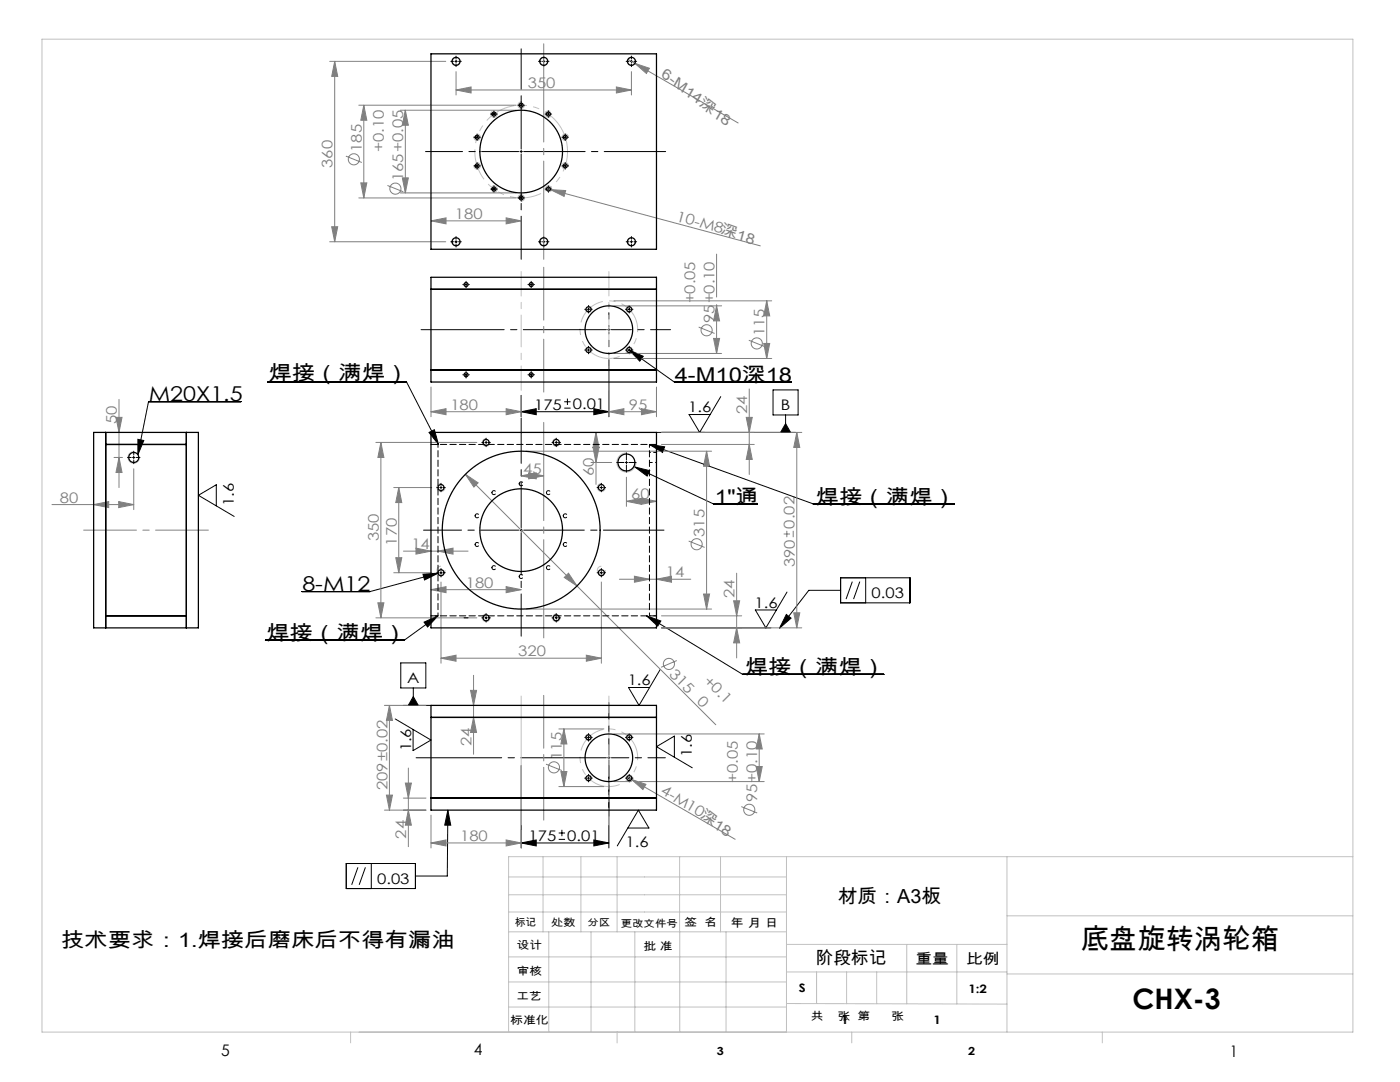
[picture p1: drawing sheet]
<svg xmlns="http://www.w3.org/2000/svg" width="279mm" height="216mm" viewBox="0 0 279 216" stroke-linecap="round" stroke-linejoin="round" font-family="sans-serif">
<g fill="none" stroke="#808080" stroke-width=".2">
<path d="M65.8 12.2h23.2M66.8 12.2l.6 3h-1.2zM66.8 12.2v36M91 18l3-.6v1.2zM91 14.3v4.7M91 18h35M123 17.4l3 .6-3 .6zM125.3 11.8l22 12.7M126 14.3v4.7M126.7 12.6l2.9 1-.6 1.1zM69 31.2l3.2 1.2M71.6 39.5h31.4"/>
<path d="M71.6 21h31.4M72 36.5h1.2l-.6 3zM72.6 21v18.5M72.6 21l.6 3h-1.2zM77.3 37l3.2 1.3M79.9 22h23.1M79.9 38.5h23.1M80.3 35.5h1.2l-.6 3zM80.9 22l.6 3h-1.2zM80.9 22v16.5M109.1 37.6l.7 .2M109.8 37.8l3.1 .2-.3 1.2z"/>
<path d="M109.8 37.8l41.9 11.3M65.8 48.2h23.2M66.2 45.2h1.2l-.6 3zM86 44.1l3-.6v1.2zM86 44.1h18M101 43.5l3 .6-3 .6zM143 50.7v8.6M23.8 79.7v17.6M86 77.2v6M104 78.9v4.3M121.5 71.8v11.4M122.5 61h21.5"/>
<path d="M122.5 70.5h21.5M122.5 71.5h31.5M122.5 60h31.5M131 77.2v6M139.4 65.3l3.2 1.2M142.4 67.5h1.2l-.6 3zM143 61l.6 3h-1.2zM143 60.8v9.7M149.4 67.9l3.2 1.3M149.5 77.6v17.1M152.4 68.5h1.2l-.6 3zM153 60l.6 3h-1.2z"/>
<path d="M153 60v11.5M22.8 91.3h1.6M23.2 83.3h1.2l-.6 3zM23.8 91.3l.6 3h-1.2zM26.7 93.5v8.2M75 88.3h20.2M76 88.3v35M76 88.3l.6 3h-1.2zM78.6 97.3h7.6M79.6 97.3l.6 3h-1.2zM79.6 97.3v17M86 82.2l3-.6v1.2z"/>
<path d="M86 82.2h18M92.9 94.6l2.5 1.7-.8 .9zM92.9 94.6l22.3 22.3M101 81.6l3 .6-3 .6zM104 94.9l3-.6v1.3zM104 95h4.5M105 90h37M105.5 94.3l3 .6-3 .7zM117.9 92.3h4.2M118.3 89.3h1.2l-.6 3zM118.9 86.3v10.4M118.9 86.3l.6 3h-1.2z"/>
<path d="M121.5 82.2l3-.6v1.2zM121.5 82.2h9.5M125 95.2v5.8M128 81.6l3 .6-3 .6zM128 99.4l3 .6-3 .6zM132 86.3h28M132 88.7h18.5M141 90v31.5M141 90l.6 3h-1.2zM148.9 83.3h1.2l-.6 3zM149.5 88.7l.6 3h-1.2zM159 86.3v39"/>
<path d="M159 86.3l.6 3h-1.2zM10.4 100.7h16.3M18.7 100.7l3-.6v1.2zM23.7 100.1l3 .6-3 .6zM78.6 114.3h7.6M79 111.3h1.2l-.6 3zM80.5 110h12.9M83 109.4l3 .6-3 .6zM86 117.7l3-.6v1.2zM86 117.7h18M87.4 110l3-.6v1.2zM88 116.1v16.2"/>
<path d="M101 117.1l3 .6-3 .6zM112.6 115.2l.9-.8 1.7 2.5zM115.2 116.9l27.7 27.7M120 116.1v16.2M123.6 115.6h14.3M125 100l3-.6v1.2zM125 100h6M126.6 115l3 .6-3 .6zM131 115.6l3-.6v1.2zM137.4 108l3.2 1.2M140.4 118.5h1.2l-.6 3zM146.4 119.9h1.2l-.6 3z"/>
<path d="M147 114.4v16.9M156.4 106.6h1.3M157 105.9v1.3M158.3 105.9v1.3M75 123.3h20.2M75.4 120.3h1.2l-.6 3zM88 131.3l3-.6v1.2zM88 131.3h32M93.9 137.8h1.2l-.6 3zM94.5 134.8v15.7M105 121.5h37M117 130.7l3 .6-3 .6z"/>
<path d="M132 125.3h28M132 122.9h16M135.1 131.8l-3.2 1.4M147 125.3l.6 3h-1.2zM158.4 122.3h1.2l-.6 3zM76.7 140.8h8.3M77.1 158.7h1.2l-.6 3zM77.7 140.8v20.9M77.7 140.8l.6 3h-1.2zM80.5 159.3h4.5M80.9 156.3h1.2l-.6 3zM81.5 153.3v15.6"/>
<path d="M94.5 143.2l.6 3h-1.2zM109 152.5l3.1 1.3M111.5 157h9M111.5 145.5h9M111.9 154h1.2l-.6 3zM112.5 145.5v11.5M112.5 145.5l.6 3h-1.2zM122.5 146.5h30M122.5 156h3.5M125.1 155l21.6 12.5M126 155.5l2.9 1-.6 1zM127.5 156h25"/>
<path d="M150.9 153h1.2l-.6 3zM151.5 146.5v9.5M151.5 146.5l.6 3h-1.2zM76.7 161.7h8.3M81.5 161.7l.6 3h-1.2zM86 168.2l3-.6v1.2zM86 162.7v6.5M86 168.2h18M101 167.6l3 .6-3 .6zM104 165.6v3.6M147.9 160.9l3.2 1.3"/>
<circle cx="70.6" cy="31.8" r="1.11"/>
<circle cx="78.9" cy="37.6" r="1.11"/>
<circle cx="141" cy="65.9" r="1.11"/>
<circle cx="151" cy="68.5" r="1.11"/>
<circle cx="139" cy="108.6" r="1.11"/>
<circle cx="133.5" cy="132.5" r="1.11"/>
<circle cx="110.6" cy="153.1" r="1.11"/>
<circle cx="149.5" cy="161.6" r="1.11"/>
</g>
<g fill="none" stroke="#000" stroke-width=".2">
<path d="M90.8 12.2h.5M91 12v.5M108.3 12.2h.5M108.5 12v.5M125.8 12.2h.5M126 12v.5M95 33.1h.5M95 27.4h.5M95.2 27.1v.5M95.2 32.9v.5M98.3 37.7h.5M98.3 22.8h.5"/>
<path d="M98.6 22.5v.5M98.6 37.5v.5M103.8 30.2h.5M103.8 39.5h.5M103.8 21h.5M104 20.7v.5M104 30v.5M104 39.2v.5M109.2 37.7h.5M109.2 22.8h.5M109.5 22.5v.5M109.5 37.5v.5"/>
<path d="M112.6 33.1h.5M112.6 27.4h.5M112.8 27.1v.5M112.8 32.9v.5M90.8 48.2h.5M91 48v.5M92.8 56.8h.5M93 56.5v.5M105.8 56.8h.5M106 56.5v.5M108.3 48.2h.5M108.5 48v.5"/>
<path d="M125.8 48.2h.5M126 48v.5M53.5 76.2h27.6l6.4 12.5M92.8 74.8h.5M93 74.5v.5M104 78.9v4.3M105.8 74.8h.5M106 74.5v.5M113.2 79.5v1.3M117.2 61.7h.5M117.2 69.8h.5M117.4 61.5v.5"/>
<path d="M117.4 69.6v.5M121.3 65.8h.5M121.5 65.5v.5M121.5 71.8v11.4M125.3 61.7h.5M125.3 69.8h.5M125.6 69.8l2.8 1.3-.7 1zM125.6 69.8l9 6.4h23.3M125.6 61.5v.5M125.6 69.6v.5M143.8 79.1l-4.2 7.2-2.1-3.6h4.2M154.3 77.8h5v5h-5z"/>
<path d="M26.4 91.3h.5M26.7 91v.5M27.5 87.7l1.2 .2-1.2 2.8zM48.1 80.1h-18.5l-2.1 10.6M85.6 86.3l1.1-.6 .8 3zM87.8 97.3h.5M88 97v.5M96.8 88.3h.5M97 88v.5M104 82.2l3-.6v1.2zM104 82.2h17.5M110.8 88.3h.5"/>
<path d="M111 88v.5M112.6 81.4h1.3M112.6 80.2h1.3M118.5 81.6l3 .6-3 .6zM119.8 97.3h.5M120 97v.5M124.8 92.3h.5M125 92v.5M126.7 93.2l3 .7-.5 1.1zM126.7 93.2l15.7 7.3h8.7M129.6 88.7l32.7 11.8h28.2M129.6 88.7l3 .5-.4 1.1z"/>
<path d="M131 86.3h27.8M156.8 82.8v3.5M156.8 84.5l1 1.8h-2zM43.2 100.9v-4.2l-3.6 2.1 7.1 4.2M84.4 114.6l3.1-.2-2.8 1.3zM87.5 114.4l-13.6 3.6h-13.6M87.8 114.3h.5M88 114v.5M103.8 105.8h.5M104 105.5v.5M119.8 114.3h.5M120 114v.5"/>
<path d="M157.1 118.1l-4.3 7.2-2.1-3.6h4.3M167.8 117.8h-6.4l-5.8 7.5M167.8 115.3h13.8v5h-13.8zM170.1 116.1l-1.2 3.4M171.6 116.1l-1.3 3.4M172.8 115.3v5M80 132.3h5v5h-5zM82.5 137.3v3.5M82.5 139l1 1.8h-2zM84.6 124.1l2.8-1.2-2.1 2.2zM87.4 122.9l-6.7 4.9h-27.7M96.8 123.3h.5"/>
<path d="M97 123v.5M110.8 123.3h.5M111 123v.5M129 122.9l2.9 1-.6 1zM129 122.9l19.2 11.7h28.2M131.7 133.6l-4.2 7.2-2.1-3.6h4.2M132 125.3h21.8M156.9 122.6l1 .7-2.3 2zM78.9 143.5l7.1 4.2-3.6 2.1v-4.2M80.5 140.8h5.5M104 152.8v16.4M117.2 147.1h.5"/>
<path d="M117.2 155.3h.5M117.4 146.9v.5M117.4 155v.5M121.3 151.2h.5M121.5 152.8v16.4M121.5 151v.5M125.3 147.1h.5M125.3 155.3h.5M125.6 146.9v.5M125.6 155v.5M134.6 151.1v-4.2l-3.6 2.1 7.2 4.2M69.1 172.3h13.8v5h-13.8z"/>
<path d="M71.4 173.1l-1.2 3.5M72.9 173.1l-1.2 3.5M74.1 172.3v5M89.4 161.7l-.1 13.1h-6.4M89.4 161.7l.6 3-1.2-.1zM104 168.2l3-.6v1.2zM104 168.2h17.5M111.5 167.5h1.3M111.5 166.2h1.3M112.1 165.6v1.3M118.5 167.6l3 .6-3 .6zM125.3 165.2h4.2l-2.1-3.5-4.2 7.1"/>
</g>
<g fill="none" stroke="#c0c0c0" stroke-width=".2">
<path d="M8.4 7.8h261.6v198.1h-261.6zM91 11.5a.74 .74 0 0 0-.7 .7 .74 .74 0 0 0 .7 .8 .74 .74 0 0 0 .8-.8M108.5 11.5a.74 .74 0 0 0-.7 .7 .74 .74 0 0 0 .7 .8 .74 .74 0 0 0 .8-.8M126 11.5a.74 .74 0 0 0-.7 .7 .74 .74 0 0 0 .7 .8 .74 .74 0 0 0 .8-.8M95 32.5a.65 .65 0 0 1 .8 .4 .65 .65 0 0 1-.4 .8 .65 .65 0 0 1-.8-.4M95.4 26.8a.65 .65 0 0 1 .4 .8 .65 .65 0 0 1-.8 .4 .65 .65 0 0 1-.4-.8M98.1 37.3a.65 .65 0 0 1 .9-.1 .65 .65 0 0 1 .1 .9 .65 .65 0 0 1-.9 .2M98.2 22.2a.65 .65 0 0 0-.1 .9 .65 .65 0 0 0 .9 .2 .65 .65 0 0 0 .1-.9M103.4 39.5a.65 .65 0 0 1 .6-.7 .65 .65 0 0 1 .7 .7 .65 .65 0 0 1-.7 .6M104 20.3a.65 .65 0 0 0-.6 .7 .65 .65 0 0 0 .6 .6 .65 .65 0 0 0 .7-.6M108.9 38.1a.65 .65 0 0 1 .2-.9 .65 .65 0 0 1 .9 .1 .65 .65 0 0 1-.2 1M109.8 22.2a.65 .65 0 0 0-.9 .2 .65 .65 0 0 0 .2 .9 .65 .65 0 0 0 .9-.2"/>
<path d="M113.4 27.2a.65 .65 0 0 0-.8-.4 .65 .65 0 0 0-.4 .8 .65 .65 0 0 0 .8 .4M113.4 33.3a.65 .65 0 0 0-.4-.8 .65 .65 0 0 0-.8 .4 .65 .65 0 0 0 .4 .8M91 47.5a.74 .74 0 0 0-.7 .7 .74 .74 0 0 0 .7 .8 .74 .74 0 0 0 .8-.8M108.5 47.5a.74 .74 0 0 0-.7 .7 .74 .74 0 0 0 .7 .8 .74 .74 0 0 0 .8-.8M126 47.5a.74 .74 0 0 0-.7 .7 .74 .74 0 0 0 .7 .8 .74 .74 0 0 0 .8-.8M116.8 69.8a.63 .63 0 0 1 .6-.6 .63 .63 0 0 1 .7 .6 .63 .63 0 0 1-.7 .7M117.4 61.1a.63 .63 0 0 1 .7 .6 .63 .63 0 0 1-.7 .6 .63 .63 0 0 1-.6-.6M125.6 61.1a.63 .63 0 0 0-.6 .6 .63 .63 0 0 0 .6 .6 .63 .63 0 0 0 .6-.6M126.2 69.8a.63 .63 0 0 0-.6-.6 .63 .63 0 0 0-.6 .6 .63 .63 0 0 0 .6 .7M26.6 90.1a1.15 1.15 0 0 0-1.1 1.2 1.15 1.15 0 0 0 1.2 1.1 1.15 1.15 0 0 0 1.1-1.1M88 96.5a.8 .8 0 0 0-.8 .8 .8 .8 0 0 0 .8 .8 .8 .8 0 0 0 .8-.8M97 87.5a.76 .76 0 0 0-.7 .8 .76 .76 0 0 0 .7 .7 .76 .76 0 0 0 .8-.7"/>
<path d="M111 87.5a.76 .76 0 0 0-.7 .8 .76 .76 0 0 0 .7 .7 .76 .76 0 0 0 .8-.7M120 96.5a.8 .8 0 0 0-.8 .8 .8 .8 0 0 0 .8 .8 .8 .8 0 0 0 .8-.8M125 90.4a1.9 1.9 0 0 0-1.9 1.9 1.9 1.9 0 0 0 1.9 1.9 1.9 1.9 0 0 0 1.9-1.9M88 113a.8 .8 0 0 0-.8 .8 .8 .8 0 0 0 .8 .8 .8 .8 0 0 0 .8-.8M120 113a.8 .8 0 0 0-.8 .8 .8 .8 0 0 0 .8 .8 .8 .8 0 0 0 .8-.8M97 122.5a.76 .76 0 0 0-.7 .8 .76 .76 0 0 0 .7 .7 .76 .76 0 0 0 .8-.7M104 138.9v25.7M111 122.5a.76 .76 0 0 0-.7 .8 .76 .76 0 0 0 .7 .7 .76 .76 0 0 0 .8-.7M117.6 154.6a.63 .63 0 0 1 .4 .8 .63 .63 0 0 1-.8 .5 .63 .63 0 0 1-.3-.9M117.7 146.6a.63 .63 0 0 0-.8 .3 .63 .63 0 0 0 .4 .8 .63 .63 0 0 0 .8-.4M125 155.1a.63 .63 0 0 1 .7-.4 .63 .63 0 0 1 .5 .8 .63 .63 0 0 1-.9 .4M126.2 147.4a.63 .63 0 0 0-.4-.9 .63 .63 0 0 0-.8 .5 .63 .63 0 0 0 .4 .8"/>
<path d="M101.5 178.5h55.5M101.5 175h55.5M108.4 170.9v15M115.9 170.9v15M123.2 170.9v15M135.6 170.9v15M143.8 170.9v15M157 170.9v35M201 170.9v35M270 170.9h-168.5v35M101.5 195.9h55.5M101.5 190.9h55.5"/>
<path d="M101.5 185.9h55.5M101.5 182h55.5M109.5 185.9v20M118 185.9v20M126.7 185.9v20M135.7 185.9v20M144.9 185.9v20M157 188.4h44M157 193.9h44M163 193.9v6.4M169 193.9v6.4M175 193.9v6.4"/>
<path d="M181 188.4v11.9M191 188.4v11.9M201 194.3h69M201 182.7h69M70 205.9v2.2M101.5 200.9h55.5M123.2 205.9v2.2M157 200.2l44 .2M170 205.9v2.2M220 205.9v2.2"/>
</g>
<path d="M112.9 27.5a9.2 9.2 0 0 0-15.5-3.8 9.2 9.2 0 0 0 4 15.4 9.2 9.2 0 0 0 11.7-10.7l-.2-.9" fill="none" stroke="#c0c0c0" stroke-width=".2" stroke-dasharray="6.3 1.3 1.3 1.3 1.3 1.3" stroke-dashoffset="-.5" stroke-linecap="butt"/>
<path d="M127 64.1a5.8 5.8 0 0 0-9.6-2.3 5.8 5.8 0 0 0 2.6 9.5 5.8 5.8 0 0 0 7.1-6.9l-.1-.3M127 149.5a5.8 5.8 0 0 0-9.6-2.3 5.8 5.8 0 0 0 2.6 9.5 5.8 5.8 0 0 0 7.1-6.9l-.1-.3" fill="none" stroke="#c0c0c0" stroke-width=".2" stroke-dasharray="6.3 1.3 1.3 1.3 1.3 1.3" stroke-dashoffset="4.2" stroke-linecap="butt"/>
<g fill="none" stroke="#000" stroke-width=".2" stroke-dasharray="30.5 1.3 1.3 1.3">
<path d="M90.5 12.2h-.5M91 11.7v-.5M91 12.7v.6M91.5 12.2h.6M108 12.2h-.5M108.5 11.7v-.5M108.5 12.7v.6M109 12.2h.6M125.5 12.2h-.5M126 11.7v-.5M126 12.7v.6M126.5 12.2h.6"/>
<path d="M94.7 33.1h-.1M94.7 27.4h-.1M95.2 32.6v-.1M95.2 33.6v.2M95.2 26.9v-.2M95.2 27.9v.1M95.7 33.1h.2M95.7 27.4h.2M98.1 37.7h-.2M98.1 22.8h-.2M98.6 37.2v-.1M98.6 38.2v.2"/>
<path d="M98.6 22.3v-.2M98.6 23.3v.1M99.1 37.7h.1M99.1 22.8h.1M103.5 39.5h-.1M103.5 21h-.1M104 39v-.2M104 40v.1M104 20.5v-.2M104 21.5v.1M104.5 39.5h.2M104.5 21h.2"/>
<path d="M109 22.8h-.2M109 37.7h-.2M109.5 22.3v-.2M109.5 23.3v.1M109.5 37.2v-.1M109.5 38.2v.2M110 22.8h.1M110 37.7h.1M112.3 27.4h-.1M112.3 33.1h-.1M112.8 26.9v-.2M112.8 27.9v.1"/>
<path d="M112.8 32.6v-.1M112.8 33.6v.2M113.3 27.4h.2M113.3 33.1h.2M90.5 48.2h-.5M91 47.7v-.5M91 48.7v.6M91.5 48.2h.6M92.5 56.8h-.1M93 56.3v-.2M93 57.3v.1M93.5 56.8h.2"/>
<path d="M105.5 56.8h-.1M106 56.3v-.2M106 57.3v.1M106.5 56.8h.2M108 48.2h-.5M108.5 47.7v-.5M108.5 48.7v.6M109 48.2h.6M125.5 48.2h-.5M126 47.7v-.5M126 48.7v.6M126.5 48.2h.6"/>
<path d="M92.5 74.8h-.1M93 74.3v-.2M93 75.3v.1M93.5 74.8h.2M105.5 74.8h-.1M106 74.3v-.2M106 75.3v.1M106.5 74.8h.2M116.9 69.8h-.2M116.9 61.7h-.2M117.4 69.3v-.2M117.4 70.3v.3"/>
<path d="M117.4 61.2v-.2M117.4 62.2v.3M117.9 69.8h.3M117.9 61.7h.3M125.1 61.7h-.3M125.1 69.8h-.3M125.6 61.2v-.2M125.6 62.2v.3M125.6 69.3v-.2M125.6 70.3v.3M126.1 61.7h.2M126.1 69.8h.2"/>
<path d="M26.2 91.3h-.8M26.7 90.8v-.8M26.7 91.8v.7M27.2 91.3h.7M87.5 97.3h-.3M88 96.8v-.4M88 97.8v.3M88.5 97.3h.4M96.5 88.3h-.3M97 87.8v-.4M97 88.8v.3M97.5 88.3h.4"/>
<path d="M110.5 88.3h-.3M111 87.8v-.4M111 88.8v.3M111.5 88.3h.4M119.5 97.3h-.3M120 96.8v-.4M120 97.8v.3M120.5 97.3h.4M124.5 92.3h-1.4M125 91.8v-1.5M125 92.8v1.4M125.5 92.3h1.5"/>
<path d="M87.5 114.3h-.3M88 113.8v-.4M88 114.8v.3M88.5 114.3h.4M119.5 114.3h-.3M120 113.8v-.4M120 114.8v.3M120.5 114.3h.4M96.5 123.3h-.3M97 122.8v-.4M97 123.8v.3M97.5 123.3h.4"/>
<path d="M110.5 123.3h-.3M111 122.8v-.4M111 123.8v.3M111.5 123.3h.4M116.9 155.3h-.2M116.9 147.1h-.2M117.4 154.8v-.3M117.4 155.8v.2M117.4 146.6v-.2M117.4 147.6v.3M117.9 155.3h.3M117.9 147.1h.3"/>
<path d="M125.1 147.1h-.3M125.1 155.3h-.3M125.6 146.6v-.2M125.6 147.6v.3M125.6 154.8v-.3M125.6 155.8v.2M126.1 147.1h.2M126.1 155.3h.2"/>
</g>
<path d="M121.5 150.7v-10.5" fill="none" stroke="#000" stroke-width=".2" stroke-dasharray="30.5 1.3 1.3 1.3" stroke-dashoffset="27.1"/>
<path d="M121 151.2h-38" fill="none" stroke="#000" stroke-width=".2" stroke-dasharray="30.5 1.3 1.3 1.3" stroke-dashoffset="13.4"/>
<path d="M121.5 151.7v11.1" fill="none" stroke="#000" stroke-width=".2" stroke-dasharray="30.5 1.3 1.3 1.3" stroke-dashoffset="26.8"/>
<path d="M122 151.2h10.8" fill="none" stroke="#000" stroke-width=".2" stroke-dasharray="30.5 1.3 1.3 1.3" stroke-dashoffset="27"/>
<path d="M121.5 65.3v-4.5M121.5 66.3v4.5" fill="none" stroke="#000" stroke-width=".2" stroke-dasharray="30.5 1.3 1.3 1.3" stroke-dashoffset="30.1"/>
<path d="M121 65.8h-37" fill="none" stroke="#000" stroke-width=".2" stroke-dasharray="30.5 1.3 1.3 1.3" stroke-dashoffset="13.9"/>
<path d="M122 65.8h11.8" fill="none" stroke="#000" stroke-width=".2" stroke-dasharray="30.5 1.3 1.3 1.3" stroke-dashoffset="26.5"/>
<path d="M104 29.7v-20" fill="none" stroke="#000" stroke-width=".2" stroke-dasharray="30.5 1.3 1.3 1.3" stroke-dashoffset="22.4"/>
<path d="M103.5 30.2h-18.6" fill="none" stroke="#000" stroke-width=".2" stroke-dasharray="30.5 1.3 1.3 1.3" stroke-dashoffset="23.1"/>
<path d="M104 30.7v21" fill="none" stroke="#000" stroke-width=".2" stroke-dasharray="30.5 1.3 1.3 1.3" stroke-dashoffset="21.9"/>
<path d="M104.5 30.2h28.3" fill="none" stroke="#000" stroke-width=".2" stroke-dasharray="30.5 1.3 1.3 1.3" stroke-dashoffset="18.2"/>
<path d="M104 105.3v-21.9" fill="none" stroke="#000" stroke-width=".2" stroke-dasharray="30.5 1.3 1.3 1.3" stroke-dashoffset="21.5"/>
<path d="M103.5 105.8h-19" fill="none" stroke="#000" stroke-width=".2" stroke-dasharray="30.5 1.3 1.3 1.3" stroke-dashoffset="22.9"/>
<path d="M104 106.3v20.6" fill="none" stroke="#000" stroke-width=".2" stroke-dasharray="30.5 1.3 1.3 1.3" stroke-dashoffset="22.1"/>
<path d="M104.5 105.8h28" fill="none" stroke="#000" stroke-width=".2" stroke-dasharray="30.5 1.3 1.3 1.3" stroke-dashoffset="18.4"/>
<path d="M108.5 53.3v24.9M16.7 105.8h24.9M108.5 163.7v-24.9" fill="none" stroke="#808080" stroke-width=".2" stroke-dasharray="30.5 1.3 1.3 1.3" stroke-dashoffset="19.9"/>
<path d="M108.5 8.7v43M108.5 127.3v-43" fill="none" stroke="#808080" stroke-width=".2" stroke-dasharray="30.5 1.3 1.3 1.3" stroke-dashoffset="10.9"/>
<path d="M104 54.2v23.7M121.5 54.2v23.7" fill="none" stroke="#c0c0c0" stroke-width=".2" stroke-dasharray="6.3 1.3 1.3 1.3" stroke-dashoffset="1.5"/>
<path d="M121.5 164.6v-25.7" fill="none" stroke="#c0c0c0" stroke-width=".2" stroke-dasharray="6.3 1.3 1.3 1.3 1.3 1.3" stroke-dashoffset="3"/>
<g fill="#000">
<path d="M104 82.2l3-.6v1.2zM118.5 81.6l3 .6-3 .6zM104 168.2l3-.6v1.2zM118.5 167.6l3 .6-3 .6z"/>
<path d="M126.7 93.2l3 .7-.5 1.1zM84.4 114.6l3.1-.2-2.8 1.3zM84.6 124.1l2.8-1.2-2.1 2.2zM129.6 88.7l3 .5-.4 1.1zM85.6 86.3l1.1-.6 .8 3zM129 122.9l2.9 1-.6 1zM125.6 69.8l2.8 1.3-.7 1zM27.5 87.7l1.2 .2-1.2 2.8z"/>
<path d="M156.9 122.6l1 .7-2.3 2zM156.8 84.5l1 1.8h-2zM89.4 161.7l.6 3-1.2-.1zM82.5 139l1 1.8h-2z"/>
</g>
<g fill="#808080">
<path d="M126 155.5l2.9 1-.6 1z"/>
<path d="M126.7 12.6l2.9 1-.6 1.1z"/>
<path d="M109.8 37.8l3.1 .2-.3 1.2z"/>
<path d="M101 81.6l3 .6-3 .6zM86 82.2l3-.6v1.2z"/>
<path d="M86 168.2l3-.6v1.2zM101 167.6l3 .6-3 .6z"/>
<path d="M152.4 68.5h1.2l-.6 3zM153 60l.6 3h-1.2zM111.9 154h1.2l-.6 3zM112.5 145.5l.6 3h-1.2zM72 36.5h1.2l-.6 3zM72.6 21l.6 3h-1.2z"/>
<path d="M101 117.1l3 .6-3 .6zM86 117.7l3-.6v1.2zM23.7 100.1l3 .6-3 .6zM18.7 100.7l3-.6v1.2zM101 43.5l3 .6-3 .6zM86 44.1l3-.6v1.2z"/>
<path d="M88 131.3l3-.6v1.2zM117 130.7l3 .6-3 .6zM104 94.9l3-.6v1.3zM105.5 94.3l3 .6-3 .7zM91 18l3-.6v1.2zM123 17.4l3 .6-3 .6z"/>
<path d="M125 100l3-.6v1.2zM128 99.4l3 .6-3 .6z"/>
<path d="M131 115.6l3-.6v1.2zM126.6 115l3 .6-3 .6zM87.4 110l3-.6v1.2zM83 109.4l3 .6-3 .6z"/>
<path d="M118.3 89.3h1.2l-.6 3zM118.9 86.3l.6 3h-1.2zM23.8 91.3l.6 3h-1.2zM23.2 83.3h1.2l-.6 3zM94.5 143.2l.6 3h-1.2zM93.9 137.8h1.2l-.6 3z"/>
<path d="M158.4 122.3h1.2l-.6 3zM159 86.3l.6 3h-1.2z"/>
<path d="M79.6 97.3l.6 3h-1.2zM79 111.3h1.2l-.6 3zM76 88.3l.6 3h-1.2zM75.4 120.3h1.2l-.6 3zM141 90l.6 3h-1.2zM140.4 118.5h1.2l-.6 3zM148.9 83.3h1.2l-.6 3zM149.5 88.7l.6 3h-1.2zM146.4 119.9h1.2l-.6 3zM147 125.3l.6 3h-1.2zM143 61l.6 3h-1.2zM142.4 67.5h1.2l-.6 3zM77.7 140.8l.6 3h-1.2zM77.1 158.7h1.2l-.6 3zM151.5 146.5l.6 3h-1.2zM150.9 153h1.2l-.6 3zM80.9 156.3h1.2l-.6 3zM81.5 161.7l.6 3h-1.2zM80.9 22l.6 3h-1.2zM80.3 35.5h1.2l-.6 3zM66.8 12.2l.6 3h-1.2zM66.2 45.2h1.2l-.6 3z"/>
<path d="M92.9 94.6l1.7 2.6 .8-.9zM113.5 114.4l-.9 .8 2.6 1.7z"/>
<path d="M121.5 82.2l3-.6v1.2zM128 81.6l3 .6-3 .6z"/>
</g>
<g fill="none" stroke="#000" stroke-width=".25">
<path d="M86 10.7h45v39h-45zM86 55.3h45v20.9h-45zM86 57.7h45M86 73.8h45M18.7 86.3h20.9v39h-20.9zM21.1 86.3v39M21.1 88.7h16.1M37.2 86.3v39M86 86.3h45v39h-45zM21.1 122.9h16.1M86 140.8h45v20.9h-45zM86 143.2h45"/>
<path d="M86 159.3h45"/>
<circle cx="91" cy="12.2" r=".8"/>
<circle cx="108.5" cy="12.2" r=".8"/>
<circle cx="126" cy="12.2" r=".8"/>
<circle cx="95.2" cy="27.4" r=".4"/>
<circle cx="95.2" cy="33.1" r=".4"/>
<circle cx="98.6" cy="22.8" r=".4"/>
<circle cx="98.6" cy="37.7" r=".4"/>
<circle cx="104" cy="30.2" r="8.2"/>
<circle cx="104" cy="39.5" r=".4"/>
<circle cx="104" cy="21" r=".4"/>
<circle cx="109.5" cy="22.8" r=".4"/>
<circle cx="109.5" cy="37.7" r=".4"/>
<circle cx="112.8" cy="27.4" r=".4"/>
<circle cx="112.8" cy="33.1" r=".4"/>
<circle cx="91" cy="48.2" r=".8"/>
<circle cx="93" cy="56.8" r=".4"/>
<circle cx="106" cy="56.8" r=".4"/>
<circle cx="108.5" cy="48.2" r=".8"/>
<circle cx="126" cy="48.2" r=".8"/>
<circle cx="93" cy="74.8" r=".4"/>
<circle cx="106" cy="74.8" r=".4"/>
<circle cx="117.4" cy="61.7" r=".5"/>
<circle cx="117.4" cy="69.8" r=".5"/>
<circle cx="121.5" cy="65.8" r="4.7"/>
<circle cx="125.6" cy="61.7" r=".5"/>
<circle cx="125.6" cy="69.8" r=".5"/>
<circle cx="26.7" cy="91.3" r="1"/>
<circle cx="88" cy="97.3" r=".6"/>
<circle cx="97" cy="88.3" r=".6"/>
<circle cx="111" cy="88.3" r=".6"/>
<circle cx="120" cy="97.3" r=".6"/>
<circle cx="125" cy="92.3" r="1.69"/>
<circle cx="88" cy="114.3" r=".6"/>
<circle cx="104" cy="105.8" r="8.3"/>
<circle cx="104" cy="105.8" r="15.7"/>
<circle cx="120" cy="114.3" r=".6"/>
<circle cx="97" cy="123.3" r=".6"/>
<circle cx="111" cy="123.3" r=".6"/>
<circle cx="117.4" cy="147.1" r=".5"/>
<circle cx="117.4" cy="155.3" r=".5"/>
<circle cx="121.5" cy="151.2" r="4.8"/>
<circle cx="125.6" cy="147.1" r=".5"/>
<circle cx="125.6" cy="155.3" r=".5"/>
</g>
<path d="M131 88.7h-45M131 122.9h-45" fill="none" stroke="#000" stroke-width=".2" stroke-dasharray="1.3 .6"/>
<path d="M87.4 88.7h-1.4M129.6 88.7v34.2M129.6 92.3h1.4M131 88.7h-1.4M131 90.3h-1.4M87.4 122.9h-1.4M87.4 122.9v-34.2M131 122.9h-1.4" fill="none" stroke="#000" stroke-width=".2" stroke-dasharray="1.3 .6" stroke-dashoffset=".7"/>
<path d="M98.2 98.3a.4 .4 0 0 1 .5-.4 .4 .4 0 0 1 .1 .7 .4 .4 0 0 1-.6-.2v-.1M103.6 96.5a.4 .4 0 0 1 .6-.3 .4 .4 0 0 1 .1 .6 .4 .4 0 0 1-.7-.1v-.2M109.1 98.3a.4 .4 0 0 1 .5-.4 .4 .4 0 0 1 .1 .7 .4 .4 0 0 1-.6-.2v-.1M94.8 102.9a.4 .4 0 0 1 .6-.3 .4 .4 0 0 1 .1 .6 .4 .4 0 0 1-.7-.2v-.1M94.8 108.6a.4 .4 0 0 1 .6-.3 .4 .4 0 0 1 .1 .6 .4 .4 0 0 1-.7-.1v-.2M98.2 113.3a.4 .4 0 0 1 .5-.4 .4 .4 0 0 1 .1 .7 .4 .4 0 0 1-.6-.2v-.1M103.6 115a.4 .4 0 0 1 .6-.3 .4 .4 0 0 1 .1 .6 .4 .4 0 0 1-.7-.1v-.2M109.1 113.3a.4 .4 0 0 1 .5-.4 .4 .4 0 0 1 .1 .7 .4 .4 0 0 1-.6-.2v-.1M112.4 108.6a.4 .4 0 0 1 .6-.3 .4 .4 0 0 1 .1 .6 .4 .4 0 0 1-.7-.1v-.2M112.4 102.9a.4 .4 0 0 1 .6-.3 .4 .4 0 0 1 .1 .6 .4 .4 0 0 1-.7-.2v-.1" fill="none" stroke="#000" stroke-width=".2" stroke-dasharray="1.3 .6" stroke-dashoffset=".3"/>
<path d="M93.4 123.3h-.8" fill="none" stroke="#000" stroke-width=".2" stroke-dasharray="1.3 .6" stroke-dashoffset=".4"/>
<g font-size="5.6">
<text x="215.7" y="189.3">底盘旋转涡轮箱</text>
<text x="226" y="201.3">CHX-3</text>
</g>
<g font-size="4.1">
<text x="53.6" y="75.9">焊接（满焊）</text>
<text x="134.7" y="76.3">4-M10深18</text>
<text x="29.7" y="80.1">M20X1.5</text>
<text x="142.7" y="100.5">1&quot;通</text>
<text x="162.8" y="100.5">焊接（满焊）</text>
<text x="60.3" y="117.9">8-M12</text>
<text x="53.1" y="127.7">焊接（满焊）</text>
<text x="148.7" y="134.5">焊接（满焊）</text>
<text x="12.2" y="188.9">技术要求：1.焊接后磨床后不得有漏油</text>
</g>
<text font-size="3.9" x="167.2" y="180.1">材质：A3板</text>
<text font-size="3.5" x="162.8" y="192.3">阶段标记</text>
<g font-size="3.2">
<text x="44.2" y="210.6">5</text>
<text x="94.6" y="210.6">4</text>
<text x="245.4" y="210.9">1</text>
</g>
<g font-size="2.9" fill="#808080">
<text x="105.3" y="17.5">350</text>
<text x="131.8" y="15.1" transform="rotate(38 131.8 15.1)">6-M14深18</text>
<text x="66.4" y="33.5" transform="rotate(-90 66.4 33.5)">360</text>
<text x="72.2" y="30.3" transform="rotate(-90 72.2 30.3)">185</text>
<text x="76.6" y="30.3" transform="rotate(-90 76.6 30.3)">+0.10</text>
<text x="80.5" y="36.2" transform="rotate(-90 80.5 36.2)">165+0.05</text>
<text x="90.8" y="43.7">180</text>
<text x="134.8" y="44.1" transform="rotate(15 134.8 44.1)">10-M8</text>
<text x="143.7" y="46.5" transform="rotate(20 143.7 46.5)">深18</text>
<text x="138.7" y="60.6" transform="rotate(-90 138.7 60.6)">+0.05</text>
<text x="142.6" y="64.4" transform="rotate(-90 142.6 64.4)">95</text>
<text x="142.6" y="60.6" transform="rotate(-90 142.6 60.6)">+0.10</text>
<text x="152.6" y="67.1" transform="rotate(-90 152.6 67.1)">115</text>
<text x="89.9" y="81.7">180</text>
<text x="125.5" y="81.7">95</text>
<text x="149.1" y="82.6" transform="rotate(-90 149.1 82.6)">24</text>
<text x="23.3" y="84.7" transform="rotate(-90 23.3 84.7)">50</text>
<text x="104.4" y="94.5">45</text>
<text x="118.5" y="95.1" transform="rotate(-90 118.5 95.1)">60</text>
<text x="12" y="100.3">80</text>
<text x="126" y="99.6">60</text>
<text x="140.6" y="107.1" transform="rotate(-90 140.6 107.1)">315</text>
<text x="158.6" y="105.5" transform="rotate(-90 158.6 105.5)">0.02</text>
<text x="75.6" y="108" transform="rotate(-90 75.6 108)">350</text>
<text x="79.2" y="108.9" transform="rotate(-90 79.2 108.9)">170</text>
<text x="82.1" y="109.6">14</text>
<text x="158.6" y="113.2" transform="rotate(-90 158.6 113.2)">390</text>
<text x="93" y="117.3">180</text>
<text x="132.9" y="115.2">14</text>
<text x="146.6" y="119.4" transform="rotate(-90 146.6 119.4)">24</text>
<text x="103.4" y="130.9">320</text>
<text x="133.4" y="134.6" transform="rotate(45 133.4 134.6)">315</text>
<text x="140.3" y="136" transform="rotate(45 140.3 136)">+0.1</text>
<text x="138.9" y="140.1" transform="rotate(45 138.9 140.1)">0</text>
<text x="94.1" y="148.9" transform="rotate(-90 94.1 148.9)">24</text>
<text x="112.1" y="151.7" transform="rotate(-90 112.1 151.7)">115</text>
<text x="77.3" y="157.7" transform="rotate(-90 77.3 157.7)">209±0.02</text>
<text x="131.7" y="158.3" transform="rotate(30 131.7 158.3)">4-M10</text>
<text x="147.2" y="156.2" transform="rotate(-90 147.2 156.2)">+0.05</text>
<text x="151.1" y="160.1" transform="rotate(-90 151.1 160.1)">95+0.10</text>
<text x="81.1" y="167.4" transform="rotate(-90 81.1 167.4)">24</text>
<text x="91.8" y="167.8">180</text>
<text x="139.7" y="162.9" transform="rotate(38 139.7 162.9)">深18</text>
</g>
<g font-size="2.9">
<text x="106.6" y="81.7">175</text>
<text x="114.3" y="81.7">0.01</text>
<text x="137.4" y="82.3">1.6</text>
<text x="155.8" y="81.9">B</text>
<text x="46.6" y="100.9" transform="rotate(-90 46.6 100.9)">1.6</text>
<text x="173.9" y="119.4">0.03</text>
<text x="150.6" y="121.3">1.6</text>
<text x="81.2" y="136.4">A</text>
<text x="125.3" y="136.8">1.6</text>
<text x="82" y="149.9" transform="rotate(-90 82 149.9)">1.6</text>
<text x="138.1" y="151.1" transform="rotate(-90 138.1 151.1)">1.6</text>
<text x="105.5" y="167.8">175</text>
<text x="113.2" y="167.8">0.01</text>
<text x="124.9" y="169.1">1.6</text>
<text x="75.3" y="176.4">0.03</text>
<text x="182.7" y="192.3">重量</text>
<text x="192.8" y="192.4">比例</text>
</g>
<g font-size="2.3">
<text x="145.8" y="185">年 月 日</text>
<text x="159.4" y="198">S</text>
<text x="193.3" y="198.2">1:2</text>
<text x="167.9" y="204.4">1</text>
<text x="186.3" y="204.4">1</text>
</g>
<g font-size="2.2">
<text x="136.6" y="184.8">签 名</text>
<text x="103.1" y="189.5">设计</text>
<text x="128.4" y="189.5">批 准</text>
<text x="103.1" y="194.5">审核</text>
<text x="103" y="199.6">工艺</text>
<text x="161.8" y="203.5">共</text>
<text x="167.2" y="203.5">张 第</text>
<text x="177.9" y="203.5">张</text>
<text x="101.8" y="204.4">标准化</text>
<text x="143.1" y="210.5">3</text>
<text x="193.2" y="210.5">2</text>
</g>
<g font-size="2.1">
<text x="102.8" y="184.7">标记</text>
<text x="110" y="184.8">处数</text>
</g>
<g font-size="2">
<text x="117.3" y="184.8">分区</text>
<text x="123.9" y="184.9">更改文件号</text>
</g>
</svg>
